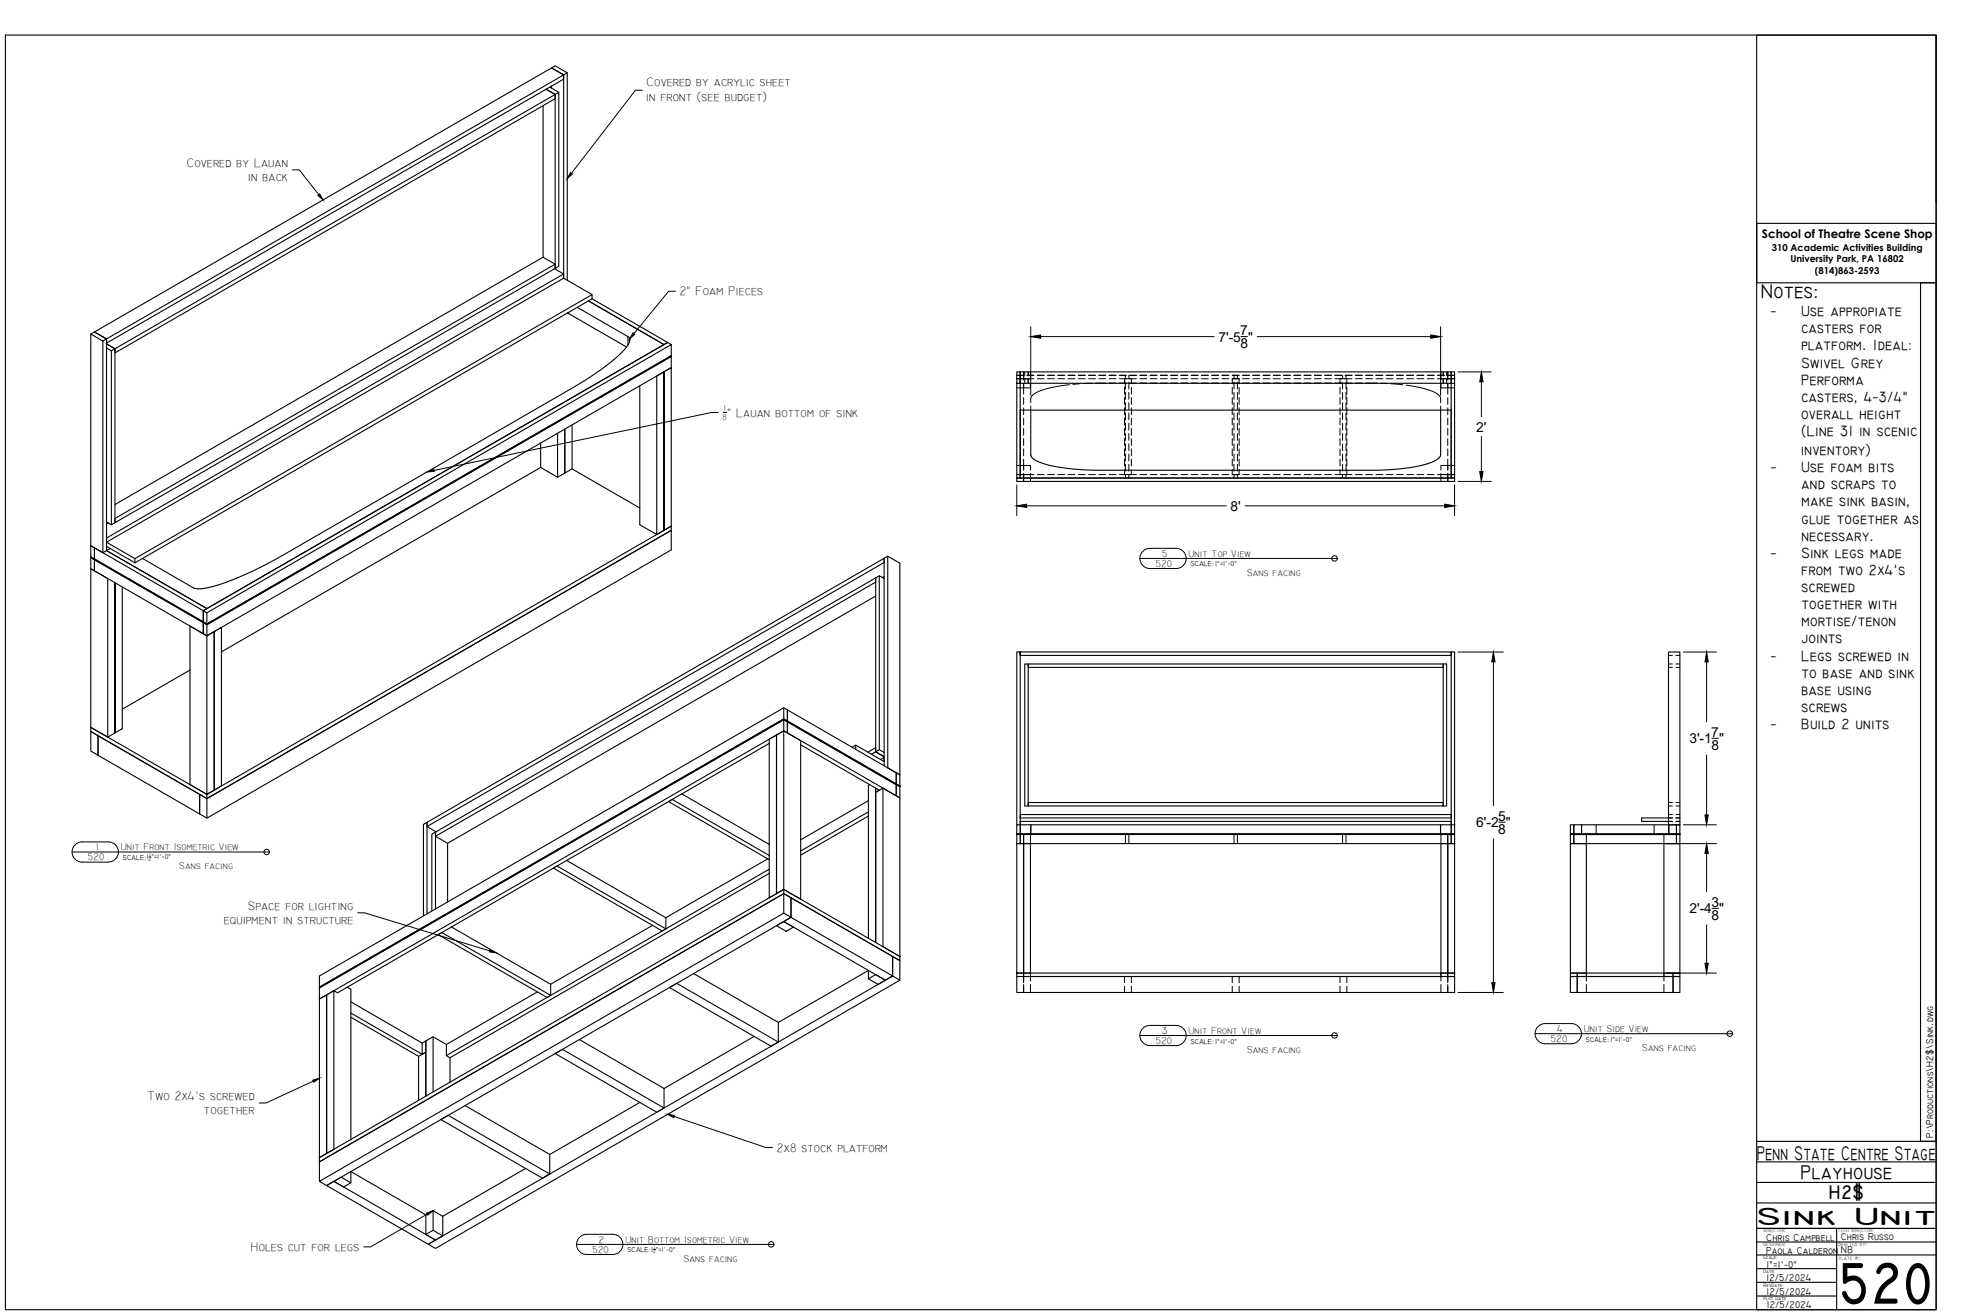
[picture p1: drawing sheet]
<svg xmlns="http://www.w3.org/2000/svg" width="914mm" height="610mm" viewBox="0 0 914 610" stroke-linecap="round" stroke-linejoin="round" font-family="sans-serif">
<!-- layer: MD_Visible -->
<g fill="none" stroke="#000" stroke-width=".51">
<path d="M256 32l2-1 5 3-1 1zM256 40v1M262 35l-213 122-5-3 212-122 6 3v2l-213 122v-2v98M262 35v94M263 34v96M252 49v70M255 40l4 3-1 1-5-3 5 3v2l-205 118v-2l205-118v81M259 43v81l-1 1M252 119l6 4v2M252 119l-199 115M257 125l5 2v2M258 123l-205 118v1l205-117"/>
<path d="M262 127l-213 123v2l213-123M262 129l13 8-212 122-14-7M275 139l35 20-2 1-35-20 35 20-212 122-47-27M275 139l-212 122-14-8v2l2-1M275 137v2M42 155v98l6 3 1-1M42 155l2-1 5 3-1 1zM48 158v98M263 145h.1M263 145h1M264 146l27 15-9 8-13 9-137 79a120 120 0 0 1-36 16h-4h-2M268 143l23 13a3 3 0 0 1 0 5"/>
<path d="M312 160l-2-1-216 124 2 1 216-124v5M49 161l3 2 1-1-4-2 4 2v80l-1 1-3-1M52 163v80M297 179v64l8 5 7-4M312 165l-216 124-54-31M312 165l-216 125-54-32M312 165l-216 124v-5M472 173v5h2v-5h200v5h-200v-5zM472 178v44h2v-32v32h200v-32v32h1v-44M474 178v12h200v-12M674 173h1v5h-1zM266 197v21l-4 1v-20v20l-3 2-8-4v-11"/>
<path d="M478 190v21M669 190v21M251 217l-148 85M259 201v20M266 218l31 18M478 211h.1M479 211l1 2 2 1a77 77 0 0 0 29 4h126a69 69 0 0 0 28-4h1M669 211l-1 1-2 2M472 222h203v1h-203zM42 259l2 1v5l-2-1zM42 253l2 1v5l-2-1zM44 260l50 29v5l-50-29z"/>
<path d="M49 255l47 27-2 1-50-29v5l50 30v-6v6h2v6l216-124v-6l-216 125-2-1v5l2 1-8-5v74l8 5 3-2v-74l-3 2v74M50 243h-1M63 259v2M66 259l24 14M312 244v2l-216 124-54-31v-2M312 244v-73l-4 1v74v-74l-3 2v74M312 244l-216 125M412 258v98l6 3v-98l-6-3-2 1v96M57 272v66l-4 2M406 277l-198 114-6-3M408 267v81M410 268l-2-1-2 1v81l-2 1"/>
<path d="M410 267v1M99 293l4-2v74l-4 2zM88 311l-31 18M476 308h1v66h-1zM477 308h193v2h-193zM670 308h1v66h-1zM774 302h6v81h-6zM42 339l4 2v9l-4-2zM42 337l8 5 3-2M42 337v-73l8 4v74M42 337l54 32M364 328v6l1 1v-6l-1-1-216 125v5l216-124v5l1 1v-5l-1-1-216 124v5l216-124v76l-216 124v9"/>
<path d="M365 335l51 29v5l-51-29zM365 329l51 29v6l-51-29zM46 341l47 28v9l-47-28zM53 340v-70v70M357 345l-200 116-2-1v73l-3 2v-73l3-2M357 343l7-4 8 5v73l-8-4-7 3zM372 346l36 21-2 1v-2v71M395 347l2-1 13 7v-2l-1 1M397 346v2M403 349l3-2v2l4 2-4-2 2-1 2 1M416 358l2 1v6l-2-1zM96 369v1l216-124v9l-216 125-3-2v-9l3 1v10"/>
<path d="M316 368l41 24M403 371l-31 19M403 377l-31 18M403 379l-31 18M404 364h-1v71M406 368l4-2 8 4v74M410 366v73l8 5M416 364l2 1v5l-2-1zM474 379v-77v2h200v-2h-202v81M474 379v2h200v-2M474 379h200M477 372h193v2h-193z"/>
<path d="M674 378h-200v1M674 379v-77h1v81M774 379h-12v2h12M198 383v-1l212-123v2l-212 122 4 3M202 386l204-118v2l-204 118zM208 391v27M263 399l46 27M356 398l-47 28M357 397l-45-26-2 1 47 27M472 387h203v4h-203zM472 391h3v60h-3zM472 387h203z"/>
<path d="M472 383h203v4h-203zM474 381v2M674 381v2M729 387h2v4h-2zM729 387h51zM729 383h2v4h-2zM731 387h47v4h-47zM731 383h47v4h-47zM736 387h.1M772 387h.1M778 387h2v4h-2zM778 383h2v4h-2z"/>
<path d="M357 403l-150 87M357 405l-148 86M360 415v-74v74M198 424v-42h-1v43M202 422v-36l-2 1v36M210 430l46 27M303 429l-47 28M309 426v5l-2 1-50-29 2-1 50 29M360 429l4-1 4 2-3 2zM364 428l3-2 47 27-3 2zM364 424v-9l3 1v10v-10l47 28v9M148 458l216-124 54 31-54-31z"/>
<path d="M161 458l2 1v70M256 457v5l-2 1-51-29 2-1 51 29M311 458l3-2 47 27-3 2zM322 452l39 22v9M403 454l3-2 5 3-3 2zM403 454v-4l-42 24M414 453v-9l4 2v9M418 444l-54-31-216 124M418 444v2l-54-31-216 124v-2M472 453h203v7h-203zM472 451v2h203v-2M472 451h203"/>
<path d="M475 451v-60h3v60M669 451v-60h3v60v-60h3v60M729 453h3v7h-3zM729 451v2h51v-2M729 451v-60h7v60M729 451h51M732 453h45v7h-45zM772 451v-60h8v60M777 453h3v7h-3zM148 463l4-1v73l-4 2zM163 465l33 19M163 472l31 18"/>
<path d="M163 470l33 19M249 460l-42 25M196 484l2-1v5l-2 1zM201 481v26M207 485l-6-4-3 2v26v-21l-4 2v20M207 490l2 1v11M207 485v5M258 489l3-2 47 27-3 2zM269 482l39 23v9M350 481l-42 24M205 519l3-2 47 28-3 2zM216 513l39 23v9"/>
<path d="M297 511l-42 25M148 548l216-124 3 2-215 124zM152 550l3-2 47 27-3 2zM163 549l-4 2-4-3 3-2 5 3v-5l35 20M244 542l-38 22M198 564l3-2 5 2M198 573l3-2 5 2M198 564v9M199 577l215-124 4 2-216 124zM201 562v9M206 564v9l-4 2-4-2"/>
</g>
<!-- layer: MD_Visible Narrow_0 -->
<path d="M264 145v1M291 156v4M292 157v2M292 158h.1" fill="none" stroke="#000" stroke-width=".46"/>
<!-- layer: MD_Hidden -->
<g fill="none" stroke="#000" stroke-width=".46">
<path d="M472 176h8M472 174h3M475 173v3M475 180v3M476 173v1M476 176v2M477 174h3M477 173v1M477 176v2M478 178v2h-3v-2v2h-3M478 173v3M481 176h4"/>
<path d="M481 174h4M486 176h3M486 174h3M491 176h3M491 174h3M496 176h3M496 174h3M496 178l-9 2-6 2-2 2-1 3M501 176h3M501 174h3M501 178h-3M505 176h3"/>
<path d="M505 174h3M507 178h-4M510 176h3M510 174h3M513 178h-5M515 176h3M515 174h3M515 178h3M520 176h8M520 174h3M520 178h3M522 176v2"/>
<path d="M522 180v3M522 174v2M522 177v3M524 174v2M524 177v3M524 174h4M524 178h4M525 176v2M525 180v3M529 176h3M529 174h3M529 178h3"/>
<path d="M534 176h3M534 174h3M534 178h3M539 176h3M539 174h3M539 178h3M543 176h4M543 174h4M543 178h4M548 176h3M548 174h3M548 178h3"/>
<path d="M553 176h3M553 174h3M553 178h3M558 176h3M558 174h3M558 178h3M562 176h4M562 174h4M562 178h4M567 176h3M567 174h3M567 178h3"/>
<path d="M572 178v-2h3v2M572 180v3M572 174h3M572 178h3M573 174v2M573 177v3M574 174v2M574 177v3M575 180v3M577 176h3M577 174h3M577 178h3"/>
<path d="M582 176h3M582 174h3M582 178h3M586 176h3M586 174h3M586 178h3M591 176h3M591 174h3M591 178h3M596 176h3M596 174h3M596 178h3"/>
<path d="M601 176h3M601 174h3M601 178h3M605 176h3M605 174h3M605 178h3M610 176h3M610 174h3M610 178h3M615 176h3M615 174h3M615 178h3"/>
<path d="M620 176h8M620 174h3M620 178h3M622 176v2M622 180v3M623 174v2M623 177v3M624 174h4M624 178h4M625 174v2M625 177v3M625 176v2"/>
<path d="M625 180v3M629 176h3M629 174h3M629 178h3M634 178h5M634 176h3M634 174h3M639 176h3M639 174h3M641 178h3M643 176h4M643 174h4"/>
<path d="M646 178l5 1M648 176h3M648 174h3M653 179l8 1 5 2 3 2v3M653 176h3M653 174h3M658 176h3M658 174h3M662 176h4M662 174h4M667 176h8M667 174h3"/>
<path d="M669 178v2h3M669 173v3M670 173v1M670 176v2M671 173v1M671 176v2M672 173v3M672 174h3M675 180h-3v-2v5M475 184v4M475 189v3M475 194v3"/>
<path d="M475 199v3M478 188v2M522 184v4M522 189v3M522 194v3M522 199v3M522 182v3M522 187v3M522 192v3M522 196v4M524 182v3M524 187v3"/>
<path d="M524 192v3M524 196v4M525 184v4M525 189v3M525 194v3M525 199v3M572 184v4M572 189v3M572 194v3M572 199v3M573 182v3M573 187v3"/>
<path d="M573 192v3M573 196v4M574 182v3M574 187v3M574 192v3M574 196v4M575 184v4M575 189v3M575 194v3M575 199v3M622 184v4M622 189v3"/>
<path d="M622 194v3M622 199v3M623 182v3M623 187v3M623 192v3M623 196v4M625 182v3M625 187v3M625 192v3M625 196v4M625 184v4M625 189v3"/>
<path d="M625 194v3M625 199v3M669 188v2M672 184v4M672 189v3M672 194v3M672 199v3M475 216h3v2M475 213v5v-2h-3M475 203v4M475 208v3M475 220v3"/>
<path d="M478 220v3M522 203v4M522 208v3M522 213v3M522 218v2M522 201v3M522 206v3M522 211v3M522 215v4M524 201v3M524 206v3M524 211v3"/>
<path d="M524 215v4M525 203v4M525 208v3M525 213v3M525 218v2M572 203v4M572 208v3M572 213v3M572 218v2h3v-2M573 201v3M573 206v3M573 211v3"/>
<path d="M573 215v4M574 201v3M574 206v3M574 211v3M574 215v4M575 203v4M575 208v3M575 213v3M622 203v4M622 208v3M622 213v3M622 218v2"/>
<path d="M623 201v3M623 206v3M623 211v3M623 215v4M625 201v3M625 206v3M625 211v3M625 215v4M625 203v4M625 208v3M625 213v3M625 218v2"/>
<path d="M669 220v3M672 203v4M672 208v3M672 213v3M672 220v3M675 216h-3v2v-2h-3v2M472 220h8M481 220h4M486 220h3M491 220h3M496 220h3M501 220h3"/>
<path d="M505 220h3M510 220h3M515 220h3M520 220h8M522 220v2M524 220v2M529 220h3M534 220h3M539 220h3M543 220h4M548 220h3M553 220h3"/>
<path d="M558 220h3M562 220h4M567 220h3M573 220v2M574 220v2M577 220h3M582 220h3M586 220h3M591 220h3M596 220h3M601 220h3M605 220h3"/>
<path d="M610 220h3M615 220h3M620 220h8M623 220v2M625 220v2M629 220h3M634 220h3M639 220h3M643 220h4M648 220h3M653 220h3M658 220h3"/>
<path d="M662 220h4M667 220h8M774 304h2M774 310h2M774 308h2M778 304h2M778 310h2M778 308h2M774 378h2M774 379h2M774 372h2M774 374h2"/>
<path d="M778 378h2M778 379h2M778 372h2M778 374h2M474 383v4M474 387v4M475 387v4M478 387v4M478 383v4M479 383v4M522 391v-4h2v4M573 391v-4h1v4"/>
<path d="M623 391v-4h2v4M669 383v4M674 383v4M675 387h-1v4v-4h-2v4v-4h-3v4M734 383v4v-4M734 383v4M736 387v4M741 383v4M768 383v4M772 387v4M774 381h2M775 383v4v-4"/>
<path d="M775 383v4M778 381h2M475 451v5M475 457v3M478 451v4M478 457v3M522 453v3M522 458v2M525 453v3M525 458v2M572 453v3M572 458v2"/>
<path d="M575 453v3M575 458v2M622 453v3M622 458v2M625 453v3M625 458v2M669 451v4M669 457v3M672 451v5M672 457v3M732 451v2M736 451v4"/>
<path d="M736 457v3M772 451v4M772 457v3M777 451v2"/>
</g>
<!-- layer: 000-Title Block -->
<g fill="none" stroke="#000" stroke-width=".51">
<path d="M2 16h897v592h-897zM815 16h84v592h-84zM899 16v78M815 104h84v27h-84zM815 530h84h-8v-399h8v399M815 539h84M815 558h84M815 549h84M815 570h84M815 576h84M853 570v38M815 595h38"/>
<path d="M815 589h38M815 582h84M815 601h38"/>
</g>
<!-- layer: 00-Notes -->
<g fill="none" stroke="#000" stroke-width=".46">
<path d="M529 259h92M546 254a5 5 0 0 1 5 5 5 5 0 0 1-5 5M546 254h-12a5 5 0 0 0-5 5 5 5 0 0 0 5 5h12M33 395h92M35 392l2-1h13a5 5 0 0 1 5 4 5 5 0 0 1-5 5h-12a5 5 0 0 1-4-3 5 5 0 0 1 1-5zM534 476a5 5 0 0 0-5 4 5 5 0 0 0 5 5h12M534 476h12M546 476a5 5 0 0 1 5 4 5 5 0 0 1-5 5M713 480h91M714 476l2-1h13a5 5 0 0 1 5 5 5 5 0 0 1-5 4h-12a5 5 0 0 1-4-3 5 5 0 0 1 1-5zM529 480h92M268 577h91"/>
<path d="M272 573a5 5 0 0 0-4 4 5 5 0 0 0 4 5M272 573h12a5 5 0 0 1 5 4 5 5 0 0 1-5 5h-12"/>
<circle cx="619" cy="259" r="1.3"/>
<circle cx="124" cy="395" r="1.3"/>
<circle cx="803" cy="480" r="1.3"/>
<circle cx="619" cy="480" r="1.3"/>
<circle cx="358" cy="577" r="1.3"/>
</g>
<!-- layer: 00-Dimensions -->
<path d="M298 42h-3l-30 38M136 79h3l9 11M314 135h-4l-16 20M333 191h-3l-129 27M336 191h1M69 398h1M166 423h3l58 18M145 502l-22 10h-3M313 518l42 14h4M198 563l-26 15h-3M303 580h1" fill="none" stroke="#000" stroke-width=".46"/>
<path d="M148 91v-1l2 3zM265 80l1 1-3 2zM294 154l1 1-3 2zM198 219l3-1 1 1zM227 441l3 1h-3zM145 501l3-1-2 2zM310 517h3v1zM198 563l3-1-2 2z" fill="#000" stroke="#000" stroke-width=".46"/>
<!-- layer: 0 -->
<g fill="none" stroke="#000" stroke-width=".46">
<path d="M478 152v31M483 156h81M576 156h3M584 156h80M669 152v31M677 173h15M688 177v16M688 203v16M472 225v14M477 235h92M578 235h93M675 225v14"/>
<path d="M677 223h15M677 302h21M693 307v67M781 302h16M792 307v28M792 350v28M795 343h3M693 389v67M696 381h3M774 391h23M781 383h16M792 396v18"/>
<path d="M792 429v18M795 421h3M774 451h23M677 460h21"/>
</g>
<path d="M478 156l5-1v2zM664 155l5 1-5 1zM688 173v4h-1zM687 219h1v4zM472 235l5-1v1zM671 234l4 1h-4zM693 302l1 5h-2zM792 302l1 5h-2zM791 378h2l-1 5zM792 391l1 5h-2zM692 456h2l-1 4zM791 447h2l-1 4z" fill="#000" stroke="#000" stroke-width=".46"/>
<text font-size="27.9" x="854" y="605">520</text>
<text font-size="11.6" x="815" y="569">Sink Unit</text>
<g font-size="9.3">
<text x="817" y="138">Notes:</text>
<text x="815" y="538">Penn State Centre Stage</text>
<text x="836" y="547">Playhouse</text>
<text x="849" y="556">H2$</text>
</g>
<g font-size="7">
<text x="822" y="147">-</text>
<text x="836" y="147">Use appropiate</text>
<text x="836" y="155">casters for</text>
<text x="836" y="163">platform. Ideal:</text>
<text x="836" y="170">Swivel Grey</text>
<text x="836" y="178">Performa</text>
<text x="836" y="186">casters, 4-3/4&quot;</text>
<text x="836" y="194">overall height</text>
<text x="836" y="203">(Line 31 in scenic</text>
<text x="836" y="211">inventory)</text>
<text x="822" y="219">-</text>
<text x="836" y="219">Use foam bits</text>
<text x="836" y="227">and scraps to</text>
<text x="836" y="235">make sink basin,</text>
<text x="836" y="243">glue together as</text>
<text x="836" y="251">necessary.</text>
<text x="822" y="259">-</text>
<text x="836" y="259">Sink legs made</text>
<text x="836" y="267">from two 2x4's</text>
<text x="836" y="275">screwed</text>
<text x="836" y="283">together with</text>
<text x="836" y="291">mortise/tenon</text>
<text x="836" y="298">joints</text>
<text x="822" y="306">-</text>
<text x="836" y="306">Legs screwed in</text>
<text x="836" y="314">to base and sink</text>
<text x="836" y="322">base using</text>
<text x="836" y="330">screws</text>
<text x="822" y="338">-</text>
<text x="836" y="338">Build 2 units</text>
</g>
<g font-size="6.4">
<text x="576" y="155">7</text>
<text x="566" y="158">7'-5 &quot;</text>
<text x="576" y="162">8</text>
<text x="685" y="200">2'</text>
<text x="571" y="237">8'</text>
<text x="794" y="342">7</text>
<text x="784" y="345">3'-1 &quot;</text>
<text x="794" y="348">8</text>
<text x="685" y="384">6'-2 &quot;</text>
<text x="695" y="381">5</text>
<text x="695" y="387">8</text>
<text x="784" y="424">2'-4 &quot;</text>
<text x="794" y="421">3</text>
<text x="794" y="427">8</text>
</g>
<g font-size="5.8">
<text x="300" y="40">Covered by acrylic sheet</text>
<text x="300" y="47">in front (see budget)</text>
<text x="87" y="77">Covered by Lauan</text>
<text x="115" y="84">in back</text>
<text x="316" y="137">2&quot; Foam Pieces</text>
<text x="338" y="193">&quot; Lauan bottom of sink</text>
<text x="115" y="422">Space for lighting</text>
<text x="104" y="429">equipment in structure</text>
<text x="69" y="510">Two 2x4's screwed</text>
<text x="95" y="517">together</text>
<text x="361" y="534">2x8 stock platform</text>
<text x="116" y="580">Holes cut for legs</text>
</g>
<text font-size="5.5" x="818" y="111">School of Theatre Scene Shop</text>
<g font-size="4.6">
<text x="536" y="263">520</text>
<text x="539" y="258">5</text>
<text x="552" y="258">Unit Top View</text>
<text x="579" y="267">Sans facing</text>
<text x="44" y="395">1</text>
<text x="56" y="395">Unit Front Isometric View</text>
<text x="41" y="399">520</text>
<text x="83" y="403">Sans facing</text>
<text x="539" y="480">3</text>
<text x="552" y="480">Unit Front View</text>
<text x="723" y="479">4</text>
<text x="735" y="479">Unit Side View</text>
<text x="536" y="484">520</text>
<text x="720" y="483">520</text>
<text x="579" y="488">Sans facing</text>
<text x="762" y="488">Sans facing</text>
<text x="897" y="528" transform="rotate(-90 897 528)">P:\Productions\H2$\Sink.dwg</text>
<text x="820" y="576">Chris Campbell</text>
<text x="854" y="575">Chris Russo</text>
<text x="275" y="581">520</text>
<text x="278" y="577">2</text>
<text x="290" y="577">Unit Bottom Isometric View</text>
<text x="820" y="582">Paola Calderon</text>
<text x="854" y="582">NB</text>
<text x="317" y="585">Sans facing</text>
<text x="820" y="588">1&quot;=1'-0&quot;</text>
<text x="820" y="594">12/5/2024</text>
<text x="820" y="601">12/5/2024</text>
<text x="820" y="607">12/5/2024</text>
</g>
<g font-size="4.4">
<text x="822" y="116">310 Academic Activities Building</text>
<text x="831" y="122">University Park, PA 16802</text>
<text x="842" y="127">(814)863-2593</text>
</g>
<g font-size="4.1">
<text x="336" y="191">1</text>
<text x="335" y="195">8</text>
</g>
<g font-size="3.3">
<text x="553" y="263">SCALE:1&quot;=1'-0&quot;</text>
<text x="57" y="399">SCALE:1 &quot;=1'-0&quot;</text>
<text x="553" y="484">SCALE:1&quot;=1'-0&quot;</text>
<text x="736" y="483">SCALE:1&quot;=1'-0&quot;</text>
<text x="291" y="581">SCALE:1 &quot;=1'-0&quot;</text>
</g>
<g font-size="2.6">
<text x="819" y="572">director:</text>
<text x="853" y="572">tech director:</text>
<text x="819" y="578">designer:</text>
<text x="853" y="578">drafted by:</text>
<text x="854" y="584">plate #:</text>
</g>
<g font-size="2.3">
<text x="69" y="399">2</text>
<text x="69" y="397">1</text>
<text x="303" y="581">2</text>
<text x="303" y="579">1</text>
<text x="818" y="584">Scale:</text>
<text x="818" y="591">Date:</text>
<text x="819" y="597">RevDate:</text>
<text x="818" y="603">Plot Date:</text>
</g>
</svg>
